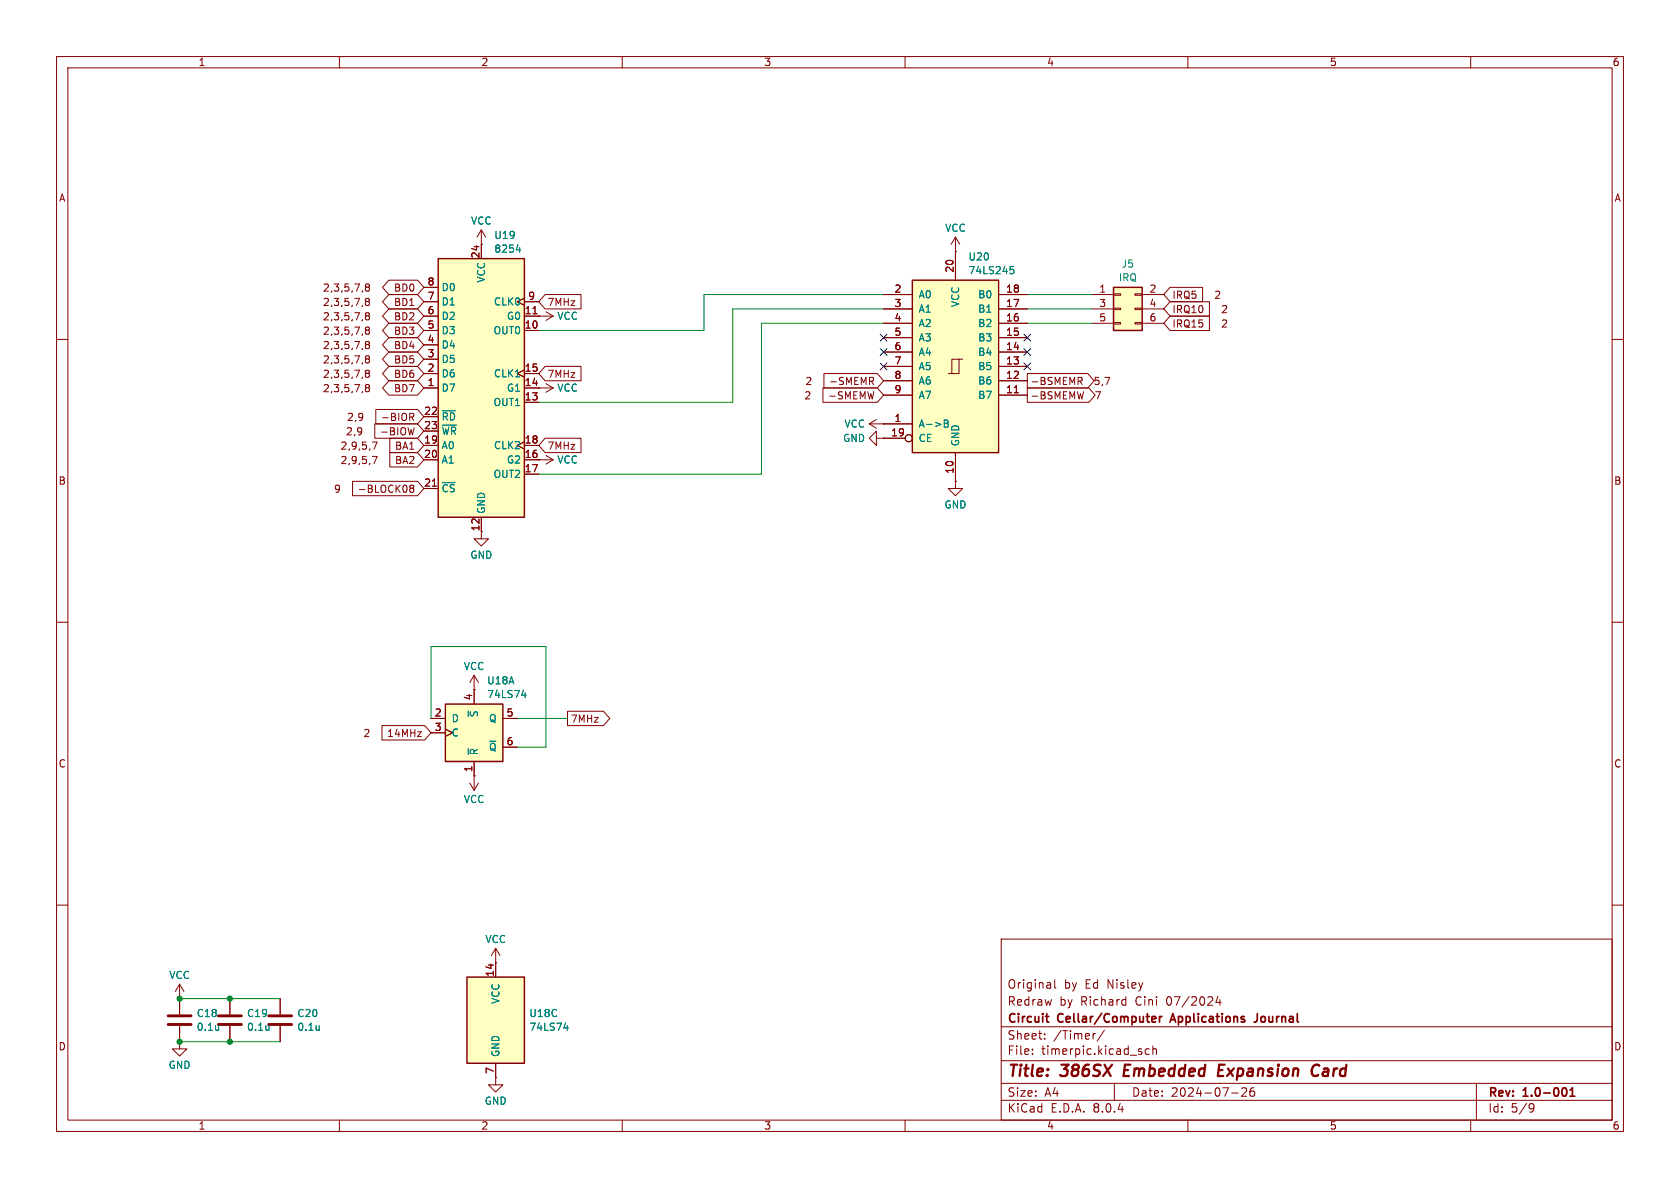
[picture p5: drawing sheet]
<svg xmlns="http://www.w3.org/2000/svg" width="297mm" height="210mm" viewBox="0 0 297 210" stroke-linecap="round" stroke-linejoin="round" font-family="sans-serif">
<g fill="none" stroke="#840000" stroke-width=".18">
<path d="M10 10h277v190h-277zM12 12h273v186h-273zM60 10v2M110 10v2M160 10v2M210 10v2M260 10v2M10 60h2M285 60h2M10 110h2M285 110h2M10 160h2"/>
<path d="M285 160h2M31.7 176.5h.1M31.7 174l-.7 1.3M31.7 174v5.3M31.7 174l.8 1.3M40.6 176.5v2.8M49.5 176.5v2.8M177 166h108v32h-108zM186.5 173.2v1.3l.2 .2M198.9 176.7l.1 .1M199 176.2v1.5M199 177.6l-.1 .1"/>
<path d="M215.3 176.1l-.3 1.1h.9M215.7 176.7v1M31.7 184.2v1.2h1.3l-1.3 1.3-1.2-1.3h1.2M31.7 184.2h.1M31.7 181.4v2.8M40.6 181.4v2.8M49.5 181.4v2.8M60 198v2M87.6 190.5v1.3h1.3l-1.3 1.2-1.2-1.2h1.2M87.6 190.5h.1M110 198v2M160 198v2"/>
<path d="M177 194.5h108M177 191.5h108M177 187.5h108M177 181.5h108M182.5 186.3v.1M182.5 185.5v.1M184.7 183.6v.1M184.7 182.8v.1M193.7 182.7l-.3 .1M195.2 182.1l-1.2 2M197 191.5v3M201.8 186v.3"/>
<path d="M203.2 185.5l-.5-.1-.2 .3v.4l.1 .2h.6M203.8 185.5l.2-.1 .4 .1 .1 .9M203.8 184.9v1.5M210 198v2M217.7 193.2h1.2M220.3 192.4v.5l-.8 .9h.9M221.2 192.4a1.17 1.17 0 0 0-.1 1.3h.6l.1-.5-.3-.3h-.3l-.2 .3M260 198v2M261 191.5v6.5M270.6 195.1l.5 .1a.99 .99 0 0 1-.4 1.4h-.2M271.2 195.7l-.3 .3h-.3"/>
</g>
<path d="M184.8 179.7h.6M203.8 179.7l.5 .1v.2l-.7 .2M205 179.7v1M205.4 179.7l-.3 .1-.1 .2M207.3 179.2l-.5 1.5M222.3 179.2v1.1a.48 .48 0 0 1-.6 .4M185.3 180.7h.1M204.3 180.6l-.5 .1M207 180.3h.7M276.8 192.4l.2 .5-.2 .8M277.6 193.8h.8M277.6 192.7l.4-.4v1.5" fill="none" stroke="#840000" stroke-width=".3"/>
<path d="M198.9 188.2l-.3 2h1M215.4 189.2h.7M216.5 188.2h-.9l-.3 2h1M232 189.9a.67 .67 0 0 0 1 .1M233.2 188.4a.73 .73 0 0 0-1.1 .3" fill="none" stroke="#840000" stroke-width=".4"/>
<path d="M29.7 179.6h4.1M38.6 179.6h4.1M47.5 179.6h4.1M29.7 181.1h4.1M38.6 181.1h4.1M47.5 181.1h4.1" fill="none" stroke="#840000" stroke-width=".51"/>
<path d="M38.7 181.3v.8M38.7 182l-.1 .1M47.5 181.3v.8M47.5 182v.1M56.4 181.3v.8M56.4 182v.1" fill="none" stroke="#008484" stroke-width=".18"/>
<path d="M82.5 172.7h10.2v15.3h-10.2z" fill="#ffffc2"/>
<path d="M82.5 172.7h10.2v15.3h-10.2z" fill="none" stroke="#840000" stroke-width=".25"/>
<path d="M87.6 170.2h.1M87.6 167.6v5.1M87.6 167.6l-.7 1.3M87.6 167.6l.8 1.3M87.6 188v2.5" fill="none" stroke="#840000" stroke-width=".18"/>
<path d="M99.7 181.7h.8M100.3 181.3v.8" fill="none" stroke="#008484" stroke-width=".18"/>
<path d="M78.7 124.5h10.2v10.1h-10.2z" fill="#ffffc2"/>
<path d="M78.7 124.5h10.2v10.1h-10.2z" fill="none" stroke="#840000" stroke-width=".25"/>
<path d="M76.2 127h2.5M76.2 129.5h2.5M78.7 128.9l1.3 .6-1.3 .7M83.1 138.4l.7 1.3M83.8 137.2h.1M83.8 121.9v2.6M83.8 134.6v5.1M84.6 138.4l-.8 1.3M88.9 127h2.5M88.9 132.1h2.5" fill="none" stroke="#840000" stroke-width=".18"/>
<path d="M82.8 132.4v1M92.2 122.9h.8M92.8 122.5v.8" fill="none" stroke="#008484" stroke-width=".18"/>
<path d="M196.8 50.8h5.1v7.6h-5.1z" fill="#ffffc2"/>
<g fill="none" stroke="#840000" stroke-width=".18">
<path d="M193 52.1h3.8M193 54.6h3.8M193 57.2h3.8M196.8 57h1.3v.3h-1.3zM196.8 54.5h1.3v.2h-1.3zM196.8 51.9h1.3v.3h-1.3zM200.7 57h1.2v.3h-1.2zM200.7 54.5h1.2v.2h-1.2zM200.7 51.9h1.2v.3h-1.2zM201.9 52.1h3.8M201.9 54.6h3.8M201.9 57.2h3.8"/>
<path d="M153.7 74.9l1.2 .8M153.7 74.9h2.5M154.9 77.5v-1.3l-1.2 1.3 1.2 1.2v-1.2h1.3M154.9 74.2l-1.2 .7M156.2 74.9h.1M156.2 77.5h.1M168.9 85.1v1.3h1.3l-1.3 1.2-1.3-1.2h1.3M168.9 85.1h.1"/>
</g>
<path d="M196.8 50.8h5.1v7.6h-5.1z" fill="none" stroke="#840000" stroke-width=".25"/>
<path d="M77.5 45.7h15.2v45.7h-15.2z" fill="#ffffc2"/>
<path d="M77.5 45.7h15.2v45.7h-15.2z" fill="none" stroke="#840000" stroke-width=".25"/>
<g fill="none" stroke="#840000" stroke-width=".18">
<path d="M74.9 58.4h2.6M74.9 55.9h2.6M74.9 53.3h2.6M74.9 50.8h2.6M85.1 43.2h.1M85.1 40.6v5.1M85.1 40.6l-.8 1.3M85.1 40.6l.8 1.3M92.7 52.7l-1.3 .6 1.3 .7M92.7 58.4h2.5M92.7 55.9h5.1M92.7 53.3h2.5"/>
<path d="M94.2 55.5h.7M95.2 55.9h.1M96.5 55.1l1.3 .8M97.8 55.9l-1.3 .7M168.9 44.5h.1M168.9 41.9l-.8 1.3M168.9 41.9v2.6M168.9 41.9l.8 1.3M74.9 68.6h2.6M74.9 66h2.6M74.9 78.7h2.6M74.9 73.7h2.6"/>
<path d="M74.9 76.2h2.6M74.9 63.5h2.6M74.9 61h2.6M92.7 65.4l-1.3 .6 1.3 .7M92.7 78.1l-1.3 .6 1.3 .7M92.7 68.6h2.5M92.7 71.1h2.5M92.7 66h2.5M92.7 78.7h2.5M74.9 81.3h2.6M74.9 86.4h2.6M76.4 85.9h.8"/>
<path d="M85.1 91.4v2.6M92.7 81.3h2.5M92.7 83.8h2.5"/>
</g>
<path d="M91.3 44.2h.8M91.9 43.7v.9M78.2 72.6h2.3" fill="none" stroke="#008484" stroke-width=".18"/>
<path d="M161.3 49.5h15.2v30.5h-15.2z" fill="#ffffc2"/>
<g fill="none" stroke="#840000" stroke-width=".18">
<path d="M64.8 53.3l-.2-.3 .2-.3h.3l.2 .3-.2 .3M64.8 50.7l-.2-.2 .2-.3h.3l.2 .2-.2 .3M64.8 50.7l-.2 .3v.2l.2 .3h.3l.2-.3v-.2l-.2-.3M64.8 53.3l-.2 .2v.3l.2 .2h.3l.2-.2v-.3l-.2-.2M64.8 55.8l-.2-.2 .2-.3h.3l.2 .2-.2 .3M64.8 55.8l-.2 .3v.2l.2 .3h.3l.2-.3v-.2l-.2-.3M64.8 58.4l-.2-.3 .2-.3h.3l.2 .3-.2 .3M64.8 58.4l-.2 .2v.2l.2 .3h.3l.2-.3v-.2l-.2-.2M64.8 53.3h.3M64.8 50.7h.3M64.8 55.8h.3M64.8 58.4h.3"/>
<path d="M68.7 52.1h5.1l1.1 1.2-1.1 1.3h-5.1l-1.1-1.3zM68.7 59.7h5.1l1.1 1.3-1.1 1.2h-5.1l-1.1-1.2zM68.7 49.5h5.1l1.1 1.3-1.1 1.3h-5.1l-1.1-1.3zM68.7 54.6h5.1l1.1 1.3-1.1 1.3h-5.1l-1.1-1.3zM68.7 57.1h5.1l1.1 1.3-1.1 1.3h-5.1l-1.1-1.3zM74.9 58.4h2.6M74.9 55.9h2.6M74.9 53.3h2.6M74.9 50.8h2.6M85.1 43.2h.1M85.1 43.2v2.5M92.7 52.7l-1.3 .6 1.3 .7"/>
<path d="M92.7 58.4h2.5M92.7 55.9h2.5M92.7 53.3h2.5M94.2 55.5h.7M95.2 55.9h.1M96.4 52.1h6.3v2.5h-6.3l-1.2-1.3zM156.2 59.7h5.1M156.2 57.2h5.1M156.2 54.6h5.1M156.2 52.1h5.1M168.9 44.5h.1M168.9 44.5v5"/>
<path d="M176.5 59.7h5.1M176.5 57.2h5.1M176.5 54.6h5.1M176.5 52.1h5.1M206.9 53.3h6.9v2.6h-6.9l-1.2-1.3zM206.9 50.8h5.7v2.5h-5.7l-1.2-1.2zM206.9 55.9h6.9v2.5h-6.9l-1.2-1.2zM64.8 66l-.2 .2v.3l.2 .2h.3l.2-.2v-.3l-.2-.2M64.8 60.9l-.2-.2 .2-.3h.3l.2 .2-.2 .3M64.8 60.9l-.2 .2v.3l.2 .2h.3l.2-.2v-.3l-.2-.2M64.8 63.4l-.2-.2 .2-.3h.3l.2 .2-.2 .3M64.8 63.4l-.2 .3v.2l.2 .3h.3l.2-.3v-.2l-.2-.3"/>
<path d="M64.8 66l-.2-.3 .2-.3h.3l.2 .3-.2 .3M64.8 68.5l-.2-.2 .2-.3h.3l.2 .2-.2 .3M64.8 68.5l-.2 .3v.2l.2 .3h.3l.2-.3v-.2l-.2-.3M64.8 60.9h.3M64.8 66h.3M64.8 68.5h.3M64.8 63.4h.3M65.8 78.1h.9l-.6 1.3M66.3 74.9h7.5l1.1 1.3-1.1 1.3h-7.5zM66.4 72.4h7.4l1.1 1.3-1.1 1.2h-7.4zM68.7 64.8h5.1l1.1 1.2-1.1 1.3h-5.1l-1.1-1.3zM68.7 67.3h5.1l1.1 1.3-1.1 1.3h-5.1l-1.1-1.3z"/>
<path d="M68.7 62.2h5.1l1.1 1.3-1.1 1.3h-5.1l-1.1-1.3zM68.9 77.5h4.9l1.1 1.2-1.1 1.3h-4.9zM72.4 73.1h.5l.3 .2-.2 .4h-.6M72.7 73.7l.5 .6M73.2 75.6l-.3 1.3M74.9 68.6h2.6M74.9 66h2.6M74.9 78.7h2.6M74.9 73.7h2.6M74.9 76.2h2.6M74.9 63.5h2.6M74.9 61h2.6"/>
<path d="M92.7 65.4l-1.3 .6 1.3 .7M92.7 78.1l-1.3 .6 1.3 .7M92.7 68.6h5.1M92.7 71.1h2.5M92.7 66h2.5M92.7 78.7h2.5M95.2 68.6h.1M96.4 77.5h6.3v2.5h-6.3l-1.2-1.3zM96.4 64.8h6.3v2.5h-6.3l-1.2-1.3zM96.5 67.8l1.3 .8M97.8 68.6l-1.3 .7M145.5 68.6h9.6l1.1 1.3-1.1 1.2h-9.6z"/>
<path d="M145.7 66h9.4l1.1 1.3-1.1 1.3h-9.4zM154 67.4l.4 .6M154.2 66.7l.2 .3v.3l-.2 .1M154.5 69.3l-.3 1.2M156.2 77.5h.1M156.2 74.9h.1M156.2 74.9h5.1M156.2 69.9h5.1M156.2 67.3h5.1M156.2 64.8h5.1M156.2 62.2h5.1M156.2 77.5h3.8"/>
<path d="M169.5 63.5h-1.2v2.5M170.2 63.5h-.7v2.5h-1.9M176.5 69.9h5.1M176.5 67.3h5.1M176.5 64.8h5.1M176.5 62.2h5.1M179.3 69.4h.7M181.6 66h10.7l1.1 1.3-1.1 1.3h-10.7zM181.6 68.6h10.9l1.1 1.3-1.1 1.2h-10.9zM190.6 66.7h.5l.2 .3-.1 .3-.6 .1M190.9 67.4l.4 .6M191.6 69.3l-.3 1.2"/>
<path d="M62.3 85.1h11.5l1.1 1.3-1.1 1.2h-11.5zM65.8 80.7h.9l-.6 1.3M68.9 80h4.9l1.1 1.3-1.1 1.3h-4.9zM72.7 86.3l-.3-.2 .3-.3h.2l.3 .2-.3 .3M72.7 86.3l-.3 .2v.3l.3 .2h.2l.3-.2v-.3l-.3-.2M72.7 86.3h.2M74.9 81.3h2.6M74.9 86.4h2.6M76.4 85.9h.8M85.1 91.4v3.9h1.3l-1.3 1.2-1.3-1.2h1.3M92.7 81.3h5.1M92.7 83.8h2.5"/>
<path d="M95.2 81.3h.1M96.5 80.5l1.3 .8M97.8 81.3l-1.3 .7M168.9 85.1h.1M168.9 80v5.1M83.8 119.4l-.7 1.3M83.8 119.4v5.1M83.8 119.4l.8 1.3M67.5 128.3h7.6l1.1 1.2-1.1 1.3h-7.6zM76.2 127h2.5M76.2 129.5h2.5M78.7 128.9l1.3 .6-1.3 .7"/>
<path d="M83.8 121.9h.1M83.8 137.2h.1M83.8 134.6v2.6M88.9 127h2.5M88.9 132.1h2.5M100.3 125.7h6.4l1.1 1.3-1.1 1.3h-6.4zM31.7 176.5h.1M31.7 176.5v2.8M40.6 176.5v2.8M49.5 176.5v2.8M87.6 170.2h.1M87.6 170.2v2.5"/>
<path d="M31.7 184.2h.1M31.7 181.4v2.8M40.6 181.4v2.8M49.5 181.4v2.8M87.6 190.5h.1M87.6 188v2.5"/>
<circle cx="160.7" cy="77.5" r=".63"/>
</g>
<path d="M161.3 49.5h15.2v30.5h-15.2z" fill="none" stroke="#840000" stroke-width=".25"/>
<g fill="none" stroke="#008484" stroke-width=".18">
<path d="M91.3 44.2h.8M91.9 43.7v.9M178.6 47.1h.6M178.7 47.6h.3l.3 .2-.2 .5-.4 .1M78.2 72.6h2.3M166.9 74.2h.5l.2 .3-.2 .3 .2 .2 .1 .3-.3 .2h-.5zM166.9 74.8h.5M82.8 132.4v1M92.2 122.9h.8M92.8 122.5v.8M38.7 181.3v.8M38.7 182l-.1 .1"/>
<path d="M47.5 181.3v.8M47.5 182v.1M56.4 181.3v.8M56.4 182v.1M99.7 181.7h.8M100.3 181.3v.8"/>
</g>
<path d="M156.2 54.6h-26.7v16.5h-34.3M156.2 57.2h-21.6v26.6h-39.4M156.2 52.1h-31.7v6.3h-29.3M181.6 57.2h11.4M181.6 52.1h11.4M181.6 54.6h11.4M76.2 127v-12.7h20.3v17.8h-5.1M91.4 127h8.9M31.7 176.5h17.8M31.7 184.2h17.8" fill="none" stroke="#008400" stroke-width=".18"/>
<path d="M155.6 59.1l1.2 1.2M156.8 59.1l-1.2 1.2M181 59.1l1.2 1.2M182.2 59.1l-1.2 1.2M155.6 64.2l1.2 1.2M155.6 61.6l1.2 1.2M156.8 64.2l-1.2 1.2M156.8 61.6l-1.2 1.2M181 61.6l1.2 1.2M181 64.2l1.2 1.2M182.2 61.6l-1.2 1.2M182.2 64.2l-1.2 1.2" fill="none" stroke="#000084" stroke-width=".18"/>
<g fill="#008400" stroke="#008400" stroke-width=".18">
<circle cx="31.7" cy="184.2" r=".46"/>
<circle cx="40.6" cy="184.2" r=".46"/>
<circle cx="31.7" cy="176.5" r=".46"/>
<circle cx="40.6" cy="176.5" r=".46"/>
</g>
<g font-size="2.8" fill="#840000">
<text x="178" y="190.9">Title:</text>
<text x="187.7" y="190.9">386SX</text>
<text x="199.5" y="190.9">Embedded</text>
<text x="217" y="190.9">Expansion</text>
<text x="234.3" y="190.9">Card</text>
</g>
<g font-size="2.1" fill="#840000">
<text x="178" y="178">Redraw</text>
<text x="178" y="175">Original</text>
<text x="187.3" y="178">by</text>
<text x="188.1" y="175">by</text>
<text x="191.1" y="178">Richard</text>
<text x="191.9" y="175">Ed Nisley</text>
<text x="200.9" y="178">Cini</text>
<text x="206.5" y="178">07/2024</text>
<text x="178" y="184">Sheet:</text>
<text x="178" y="181.2">Circuit</text>
<text x="186.2" y="184">/Timer/</text>
<text x="187.1" y="181.2">Cellar/Computer</text>
<text x="207.7" y="181.2">Applications</text>
<text x="223.1" y="181.2">Journal</text>
<text x="178" y="186.7">File:</text>
<text x="184.1" y="186.7">timerpic.kicad_sch</text>
<text x="178" y="196.9">KiCad</text>
<text x="178" y="194.1">Size:</text>
<text x="184.7" y="194.1">A4</text>
<text x="185.7" y="196.9">E.D.A.</text>
<text x="193.3" y="196.9">8.0.4</text>
<text x="200" y="194.1">Date:</text>
<text x="207" y="194.1">2024-07-26</text>
<text x="263" y="194.3">Rev:</text>
<text x="263" y="196.9">Id:</text>
<text x="267.1" y="196.9">5/9</text>
<text x="269.4" y="194.3">1.0-001</text>
</g>
<g font-size="1.8" fill="#840000">
<text x="35" y="11.9">1</text>
<text x="85" y="11.9">2</text>
<text x="135" y="11.9">3</text>
<text x="185" y="11.9">4</text>
<text x="235" y="11.9">5</text>
<text x="285" y="11.9">6</text>
<text x="10.3" y="35.9">A</text>
<text x="285.3" y="35.9">A</text>
<text x="84.8" y="45.8" transform="rotate(-90 84.8 45.8)">24</text>
<text x="57" y="51.8">2,3,5,7,8</text>
<text x="69.5" y="51.8">BD0</text>
<text x="75.5" y="53.1">7</text>
<text x="75.5" y="50.5">8</text>
<text x="93.3" y="53.1">9</text>
<text x="158" y="51.8">2</text>
<text x="168.7" y="48.3" transform="rotate(-90 168.7 48.3)">20</text>
<text x="177.8" y="51.8">18</text>
<text x="194.2" y="51.8">1</text>
<text x="203.1" y="51.8">2</text>
<text x="207.2" y="53">IRQ5</text>
<text x="214.6" y="53">2</text>
<text x="57" y="54.3">2,3,5,7,8</text>
<text x="57" y="56.8">2,3,5,7,8</text>
<text x="57" y="59.4">2,3,5,7,8</text>
<text x="69.5" y="54.3">BD1</text>
<text x="69.5" y="56.8">BD2</text>
<text x="69.5" y="59.4">BD3</text>
<text x="75.5" y="58.2">5</text>
<text x="75.5" y="55.6">6</text>
<text x="92.7" y="58.2">10</text>
<text x="92.7" y="55.6">11</text>
<text x="96.7" y="54.3">7MHz</text>
<text x="158" y="54.4">3</text>
<text x="158" y="56.9">4</text>
<text x="158" y="59.4">5</text>
<text x="177.8" y="59.4">15</text>
<text x="177.8" y="56.9">16</text>
<text x="177.8" y="54.4">17</text>
<text x="194.2" y="54.4">3</text>
<text x="194.2" y="56.9">5</text>
<text x="203.1" y="54.4">4</text>
<text x="203.1" y="56.9">6</text>
<text x="207.2" y="55.6">IRQ10</text>
<text x="207.2" y="58.1">IRQ15</text>
<text x="215.8" y="55.6">2</text>
<text x="215.8" y="58.1">2</text>
<text x="57" y="61.9">2,3,5,7,8</text>
<text x="57" y="64.5">2,3,5,7,8</text>
<text x="69.5" y="61.9">BD4</text>
<text x="69.5" y="64.5">BD5</text>
<text x="75.5" y="65.8">2</text>
<text x="75.5" y="63.2">3</text>
<text x="75.5" y="60.7">4</text>
<text x="92.7" y="65.8">15</text>
<text x="158" y="62">6</text>
<text x="158" y="64.5">7</text>
<text x="177.8" y="64.5">13</text>
<text x="177.8" y="62">14</text>
<text x="57" y="67">2,3,5,7,8</text>
<text x="57" y="69.5">2,3,5,7,8</text>
<text x="69.5" y="67">BD6</text>
<text x="69.5" y="69.5">BD7</text>
<text x="75.5" y="68.3">1</text>
<text x="92.7" y="70.9">13</text>
<text x="92.7" y="68.3">14</text>
<text x="96.7" y="67">7MHz</text>
<text x="142.1" y="70.8">2</text>
<text x="142.3" y="68.3">2</text>
<text x="146.3" y="70.8">-SMEMW</text>
<text x="146.5" y="68.3">-SMEMR</text>
<text x="158" y="67.1">8</text>
<text x="158" y="69.6">9</text>
<text x="177.8" y="69.6">11</text>
<text x="177.8" y="67.1">12</text>
<text x="182.1" y="68.3">-BSMEMR</text>
<text x="182.1" y="70.8">-BSMEMW</text>
<text x="193.2" y="68.3">5,7</text>
<text x="193.4" y="70.8">7</text>
<text x="61.1" y="77.2">2,9</text>
<text x="61.2" y="74.6">2,9</text>
<text x="67.1" y="77.2">-BIOW</text>
<text x="67.3" y="74.6">-BIOR</text>
<text x="74.9" y="73.4">22</text>
<text x="74.9" y="75.9">23</text>
<text x="157.4" y="77.2">19</text>
<text x="158" y="74.7">1</text>
<text x="60.1" y="79.7">2,9,5,7</text>
<text x="60.1" y="82.2">2,9,5,7</text>
<text x="69.7" y="79.7">BA1</text>
<text x="69.7" y="82.2">BA2</text>
<text x="74.9" y="78.5">19</text>
<text x="74.9" y="81">20</text>
<text x="92.7" y="81">16</text>
<text x="92.7" y="83.6">17</text>
<text x="92.7" y="78.5">18</text>
<text x="96.7" y="79.7">7MHz</text>
<text x="168.7" y="83.9" transform="rotate(-90 168.7 83.9)">10</text>
<text x="10.3" y="85.9">B</text>
<text x="58.9" y="87.3">9</text>
<text x="63.1" y="87.3">-BLOCK08</text>
<text x="74.9" y="86.1">21</text>
<text x="285.3" y="85.9">B</text>
<text x="84.8" y="94" transform="rotate(-90 84.8 94)">12</text>
<text x="83.6" y="123.9" transform="rotate(-90 83.6 123.9)">4</text>
<text x="64.1" y="130.5">2</text>
<text x="68.3" y="130.5">14MHz</text>
<text x="76.8" y="126.7">2</text>
<text x="76.8" y="129.3">3</text>
<text x="89.5" y="126.7">5</text>
<text x="89.5" y="131.8">6</text>
<text x="100.8" y="128">7MHz</text>
<text x="10.3" y="135.9">C</text>
<text x="83.6" y="136.6" transform="rotate(-90 83.6 136.6)">1</text>
<text x="285.3" y="135.9">C</text>
<text x="87.4" y="172.8" transform="rotate(-90 87.4 172.8)">14</text>
<text x="10.3" y="185.9">D</text>
<text x="285.3" y="185.9">D</text>
<text x="87.4" y="189.9" transform="rotate(-90 87.4 189.9)">7</text>
<text x="35" y="199.9">1</text>
<text x="85" y="199.9">2</text>
<text x="135" y="199.9">3</text>
<text x="185" y="199.9">4</text>
<text x="235" y="199.9">5</text>
<text x="285" y="199.9">6</text>
</g>
<g font-size="1.8" fill="#008484">
<text x="83.2" y="39.9">VCC</text>
<text x="167" y="41.2">VCC</text>
<text x="87.3" y="42.4">U19</text>
<text x="87.3" y="44.9">8254</text>
<text x="171.1" y="46.2">U20</text>
<text x="198.2" y="47.5">J5</text>
<text x="78" y="51.7">D0</text>
<text x="86" y="50.1" transform="rotate(-90 86 50.1)">VCC</text>
<text x="162.3" y="52.9">A0</text>
<text x="171.1" y="48.7">74LS245</text>
<text x="172.8" y="52.9">B0</text>
<text x="197.7" y="49.9">IRQ</text>
<text x="78" y="59.3">D3</text>
<text x="78" y="56.7">D2</text>
<text x="78" y="54.2">D1</text>
<text x="87.2" y="59.3">OUT0</text>
<text x="87.2" y="54.2">CLK0</text>
<text x="89.5" y="56.7">G0</text>
<text x="98.4" y="56.7">VCC</text>
<text x="162.3" y="55.5">A1</text>
<text x="162.3" y="58">A2</text>
<text x="169.8" y="54.4" transform="rotate(-90 169.8 54.4)">VCC</text>
<text x="172.8" y="58">B2</text>
<text x="172.8" y="55.5">B1</text>
<text x="78" y="64.4">D5</text>
<text x="78" y="61.8">D4</text>
<text x="162.3" y="60.6">A3</text>
<text x="162.3" y="63.1">A4</text>
<text x="162.3" y="65.6">A5</text>
<text x="172.8" y="65.6">B5</text>
<text x="172.8" y="63.1">B4</text>
<text x="172.8" y="60.6">B3</text>
<text x="78" y="69.4">D7</text>
<text x="78" y="66.9">D6</text>
<text x="87.2" y="72">OUT1</text>
<text x="87.2" y="66.9">CLK1</text>
<text x="89.5" y="69.4">G1</text>
<text x="98.4" y="69.4">VCC</text>
<text x="162.3" y="68.2">A6</text>
<text x="162.3" y="70.7">A7</text>
<text x="172.8" y="70.7">B7</text>
<text x="172.8" y="68.2">B6</text>
<text x="78" y="74.5">~{RD}</text>
<text x="78" y="77.1">~{WR}</text>
<text x="149.2" y="75.8">VCC</text>
<text x="162.3" y="75.8">A-&gt;B</text>
<text x="78" y="79.6">A0</text>
<text x="78" y="82.1">A1</text>
<text x="87.2" y="79.6">CLK2</text>
<text x="89.5" y="82.1">G2</text>
<text x="98.4" y="82.1">VCC</text>
<text x="149" y="78.3">GND</text>
<text x="162.3" y="78.3">CE</text>
<text x="169.8" y="79" transform="rotate(-90 169.8 79)">GND</text>
<text x="78" y="87.2">~{CS}</text>
<text x="87.2" y="84.7">OUT2</text>
<text x="86" y="90.9" transform="rotate(-90 86 90.9)">GND</text>
<text x="166.9" y="90.1">GND</text>
<text x="83.1" y="99">GND</text>
<text x="81.9" y="118.7">VCC</text>
<text x="86" y="121.2">U18A</text>
<text x="86" y="123.6">74LS74</text>
<text x="79.8" y="127.9">D</text>
<text x="79.8" y="130.4">C</text>
<text x="84.7" y="126.9" transform="rotate(-90 84.7 126.9)">~{S}</text>
<text x="86.4" y="127.9">Q</text>
<text x="84.7" y="133.6" transform="rotate(-90 84.7 133.6)">~{R}</text>
<text x="86.4" y="132.9">~{Q}</text>
<text x="81.9" y="142.2">VCC</text>
<text x="85.7" y="166.9">VCC</text>
<text x="29.8" y="173.3">VCC</text>
<text x="34.7" y="180">C18</text>
<text x="43.6" y="180">C19</text>
<text x="52.5" y="180">C20</text>
<text x="88.5" y="177.6" transform="rotate(-90 88.5 177.6)">VCC</text>
<text x="93.5" y="180">U18C</text>
<text x="34.7" y="182.4">0.1u</text>
<text x="43.6" y="182.4">0.1u</text>
<text x="52.5" y="182.4">0.1u</text>
<text x="93.5" y="182.4">74LS74</text>
<text x="29.7" y="189.1">GND</text>
<text x="88.5" y="186.9" transform="rotate(-90 88.5 186.9)">GND</text>
<text x="85.6" y="195.5">GND</text>
</g>
</svg>
